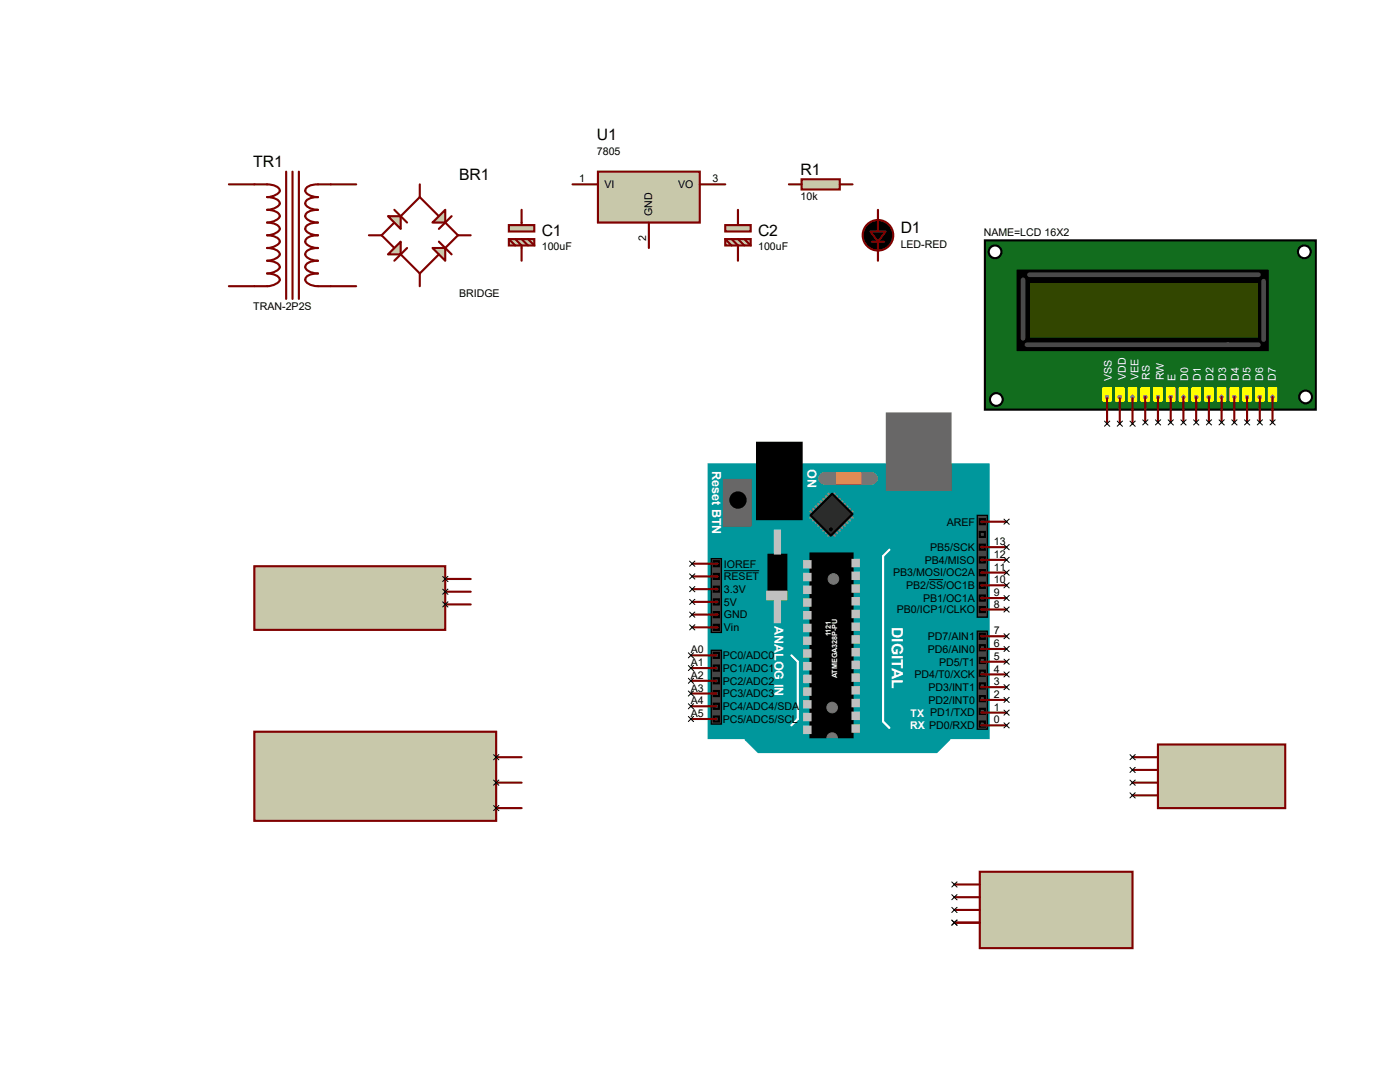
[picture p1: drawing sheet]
<svg xmlns="http://www.w3.org/2000/svg" width="279mm" height="216mm" viewBox="0 0 279 216" stroke-linecap="round" stroke-linejoin="round" font-family="sans-serif">
<path d="M141.4 92.7h55.9v54.6h-55.9z" fill="#00979c" stroke="#00979c" stroke-width=".42"/>
<path d="M165.1 119.6v2M164 120.6h2.1M164.5 120.1h1.1v1h-1.1z" fill="none" stroke="#000040" stroke-width=".21"/>
<g fill="#686767" stroke="#686767" stroke-width=".42">
<path d="M177 82.5h12.7v15.2h-12.7z"/>
<path d="M144.5 95.7h5.3v9.2h-5.3z"/>
</g>
<g fill="#000" stroke="#000" stroke-width=".42">
<path d="M151.1 88.3h8.9v15.3h-8.9zM153.4 110.7h3.5v8.9h-3.5zM161.8 110.4h8.3v36.9h-8.3z"/>
<circle cx="147.3" cy="99.8" r="1.52"/>
</g>
<path d="M177.5 109.7l-1.3 1.3v33l1.3 1.2M157.9 130.8l1.3 1.2v11.5l-1.3 1.2" fill="none" stroke="#fff" stroke-width=".42"/>
<g fill="#c0c0c0" stroke="#c0c0c0" stroke-width=".42">
<path d="M170.1 111.7h1.3v1.3h-1.3z"/>
<path d="M170.1 114.3h1.3v1.2h-1.3z"/>
<path d="M170.1 116.8h1.3v1.3h-1.3z"/>
<path d="M170.1 119.3h1.3v1.3h-1.3z"/>
<path d="M170.1 121.9h1.3v1.2h-1.3z"/>
<path d="M170.1 124.4h1.3v1.3h-1.3z"/>
<path d="M170.1 127h1.3v1.2h-1.3z"/>
<path d="M170.1 129.5h1.3v1.3h-1.3z"/>
<path d="M170.1 132h1.3v1.3h-1.3z"/>
<path d="M170.1 134.6h1.3v1.2h-1.3z"/>
<path d="M170.1 137.1h1.3v1.3h-1.3z"/>
<path d="M170.1 139.7h1.3v1.2h-1.3z"/>
<path d="M170.1 142.2h1.3v1.3h-1.3z"/>
<path d="M170.1 144.7h1.3v1.3h-1.3z"/>
<path d="M160.5 112h1.3v1.2h-1.3z"/>
<path d="M160.5 114.5h1.3v1.3h-1.3z"/>
<path d="M160.5 117.1h1.3v1.2h-1.3z"/>
<path d="M160.5 119.6h1.3v1.3h-1.3z"/>
<path d="M160.5 122.1h1.3v1.3h-1.3z"/>
<path d="M160.5 124.7h1.3v1.2h-1.3z"/>
<path d="M160.5 127.2h1.3v1.3h-1.3z"/>
<path d="M160.5 129.8h1.3v1.2h-1.3z"/>
<path d="M160.5 132.3h1.3v1.3h-1.3z"/>
<path d="M160.5 134.8h1.3v1.3h-1.3z"/>
<path d="M160.5 137.4h1.3v1.2h-1.3z"/>
<path d="M160.5 139.9h1.3v1.3h-1.3z"/>
<path d="M160.5 142.5h1.3v1.2h-1.3z"/>
<path d="M160.5 145h1.3v1.3h-1.3z"/>
<path d="M153.1 118.1h3.8v1.5h-3.8z"/>
<path d="M154.6 105.9h1.1v4.5h-1.1z"/>
<path d="M154.6 119.6h1.1v4.6h-1.1z"/>
</g>
<path d="M164.5 95.5h9.4" fill="none" stroke="#757575" stroke-width="2.5"/>
<path d="M167.1 94.4h4.6v2.1h-4.6z" fill="#ff8000" stroke="#ff8000" stroke-width=".42"/>
<g fill="none" stroke="#808080" stroke-width=".47">
<path d="M164.3 99.5l.5 .5M164.8 99l.5 .5M165.3 98.5l.5 .5M166.6 98.5l-.5 .5M167.1 99l-.5 .5M167.6 99.5l-.5 .5M161.8 102.1l.5 .5M162.3 101.6l.5 .5M162.3 102.8l-.5 .5M162.8 101l.5 .6M162.8 103.3l-.5 .5M163.3 100.5l.5 .5"/>
<path d="M163.3 103.8l-.5 .6M163.8 100l.5 .5M163.8 104.4l-.5 .5M164.3 104.9l-.5 .5M164.8 105.4l-.5 .5M165.3 105.9l-.5 .5M165.8 106.4l-.5 .5M166.1 106.4l.5 .5M166.6 105.9l.5 .5M167.1 105.4l.5 .5M167.6 104.9l.5 .5M168.1 104.4l.5 .5"/>
<path d="M168.1 100l-.5 .5M168.6 103.8l.5 .6M168.6 100.5l-.5 .5M169.1 103.3l.5 .5M169.1 101l-.5 .6M169.6 102.8l.5 .5M169.6 101.6l-.5 .5M170.1 102.1l-.5 .5"/>
</g>
<path d="M166.1 98.5l4 4.1-4.3 4.3-4-4.1z" fill="#2c2c2c" stroke="#000" stroke-width=".42"/>
<circle cx="165.8" cy="105.6" r=".3" fill="#000" stroke="#000" stroke-width=".2"/>
<path d="M195 102.8h2.1v20.3h-2.1z" fill="#464646" stroke="#000" stroke-width=".25"/>
<circle cx="166.1" cy="141.2" r="1.06" fill="#757575" stroke="#757575" stroke-width=".2"/>
<g fill="#464646" stroke="#000" stroke-width=".42">
<path d="M195.5 103.6h1.1v1h-1.1z"/>
<path d="M195.5 108.7h1.1v1h-1.1z"/>
<path d="M195.5 111.2h1.1v1h-1.1z"/>
<path d="M195.5 113.7h1.1v1.1h-1.1z"/>
<path d="M195.5 116.3h1.1v1h-1.1z"/>
<path d="M195.5 118.8h1.1v1h-1.1z"/>
<path d="M195.5 106.1h1.1v1h-1.1z"/>
<path d="M195.5 121.1h1.1v1h-1.1z"/>
</g>
<g fill="#757575" stroke="#757575" stroke-width=".2">
<circle cx="166.3" cy="115.5" r="1.06"/>
<circle cx="166.1" cy="147.3" r="1.06"/>
</g>
<path d="M148.8 147.5h40.6l-2.5 2.6h-35.6z" fill="#00979c" stroke="#00979c" stroke-width=".42"/>
<g fill="#464646" stroke="#000" stroke-width=".25">
<path d="M141.9 111.5h2.1v14.7h-2.1z"/>
<path d="M195 125.9h2.1v19.6h-2.1z"/>
<path d="M141.9 129.8h2.1v14.7h-2.1z"/>
</g>
<g fill="#464646" stroke="#000" stroke-width=".42">
<path d="M142.5 114.5h1v1h-1z"/>
<path d="M142.5 119.6h1v1h-1z"/>
<path d="M142.5 124.7h1v1h-1z"/>
<path d="M142.5 122.1h1v1h-1z"/>
<path d="M142.5 117.1h1v1h-1z"/>
<path d="M142.5 112h1v1h-1z"/>
<path d="M195.5 126.4h1.1v1.1h-1.1z"/>
<path d="M195.5 128.7h1.1v1.1h-1.1z"/>
<path d="M195.5 131.3h1.1v1h-1.1z"/>
<path d="M195.5 133.8h1.1v1h-1.1z"/>
<path d="M195.5 136.4h1.1v1h-1.1z"/>
<path d="M195.5 138.9h1.1v1h-1.1z"/>
<path d="M195.5 141.4h1.1v1.1h-1.1z"/>
<path d="M195.5 144h1.1v1h-1.1z"/>
<path d="M142.5 130.3h1v1h-1z"/>
<path d="M142.5 132.8h1v1h-1z"/>
<path d="M142.5 135.3h1v1.1h-1z"/>
<path d="M142.5 137.9h1v1h-1z"/>
<path d="M142.5 140.4h1v1h-1z"/>
<path d="M142.5 143h1v1h-1z"/>
</g>
<g fill="none" stroke="#800000" stroke-width=".42">
<path d="M138.1 115h5.1M138.1 112.5h5.1M138.1 117.6h5.1M195.8 119.3h5.1M195.8 116.8h5.1M195.8 114.3h5.1M195.8 111.7h5.1M195.8 109.2h5.1M195.8 104.1h5.1M137.9 138.4h5.1M137.9 135.8h5.1M137.9 133.3h5.1"/>
<path d="M137.9 130.8h5.1M138.1 120.1h5.1M138.1 122.6h5.1M138.1 125.2h5.1M195.8 139.7h5.1M195.8 137.1h5.1M195.8 134.6h5.1M195.8 132h5.1M195.8 129.5h5.1M195.8 127h5.1M195.8 121.6h5.1M137.9 143.5h5.1"/>
<path d="M137.9 140.9h5.1M195.8 144.7h5.1M195.8 142.2h5.1"/>
</g>
<g fill="none" stroke="#000" stroke-width=".2">
<path d="M137.6 114.5l1.1 1M137.6 119.6l1.1 1M137.6 112l1.1 1M137.6 117.1l1.1 1M138.7 114.5l-1.1 1M138.7 119.6l-1.1 1M138.7 112l-1.1 1M138.7 117.1l-1.1 1M144.5 113.9h7M185.4 115.7h2.8M200.4 118.8l1 1M200.4 116.3l1 1"/>
<path d="M200.4 113.7l1 1.1M200.4 111.2l1 1M200.4 108.7l1 1M200.4 103.6l1 1M201.4 118.8l-1 1M201.4 116.3l-1 1M201.4 113.7l-1 1.1M201.4 111.2l-1 1M201.4 108.7l-1 1M201.4 103.6l-1 1M137.4 137.9l1 1M137.4 135.3l1 1.1"/>
<path d="M137.4 132.8l1 1M137.4 130.3l1 1M137.6 122.1l1.1 1M137.6 124.7l1.1 1M138.4 137.9l-1 1M138.4 135.3l-1 1.1M138.4 132.8l-1 1M138.4 130.3l-1 1M138.7 122.1l-1.1 1M138.7 124.7l-1.1 1M200.4 139.1l1 1.1M200.4 136.6l1 1"/>
<path d="M200.4 134.1l1 1M200.4 131.5l1 1M200.4 129l1 1M200.4 126.4l1 1.1M200.4 121.1l1 1M201.4 139.1l-1 1.1M201.4 136.6l-1 1M201.4 134.1l-1 1M201.4 131.5l-1 1M201.4 129l-1 1M201.4 126.4l-1 1.1M201.4 121.1l-1 1"/>
<path d="M137.4 143l1 1M137.4 140.4l1 1M138.4 143l-1 1M138.4 140.4l-1 1M200.4 144.2l1 1M200.4 141.7l1 1M201.4 144.2l-1 1M201.4 141.7l-1 1"/>
</g>
<g fill="#c8c8aa" stroke="#800000" stroke-width=".42">
<path d="M195.5 173.9h30.5v15.3h-30.5z"/>
<path d="M231.1 148.5h25.4v12.7h-25.4z"/>
<path d="M50.8 146h48.2v17.8h-48.2z"/>
<path d="M50.8 113h38.1v12.7h-38.1z"/>
</g>
<path d="M196.6 48h66v33.7h-66z" fill="#126d1e" stroke="#000" stroke-width=".42"/>
<path d="M220.2 77.4h1.5v2.6h-1.5z" fill="#ff0" stroke="#ff0" stroke-width=".42"/>
<circle cx="220.9" cy="79.2" r=".25" fill="#494949" stroke="#808080" stroke-width=".42"/>
<path d="M222.7 77.4h1.5v2.6h-1.5z" fill="#ff0" stroke="#ff0" stroke-width=".42"/>
<circle cx="223.5" cy="79.2" r=".25" fill="#494949" stroke="#808080" stroke-width=".42"/>
<path d="M225.3 77.4h1.5v2.6h-1.5z" fill="#ff0" stroke="#ff0" stroke-width=".42"/>
<circle cx="226" cy="79.2" r=".25" fill="#494949" stroke="#808080" stroke-width=".42"/>
<path d="M227.8 77.4h1.5v2.6h-1.5z" fill="#ff0" stroke="#ff0" stroke-width=".42"/>
<circle cx="228.6" cy="79.2" r=".25" fill="#494949" stroke="#808080" stroke-width=".42"/>
<path d="M230.3 77.4h1.6v2.6h-1.6z" fill="#ff0" stroke="#ff0" stroke-width=".42"/>
<circle cx="231.1" cy="79.2" r=".25" fill="#494949" stroke="#808080" stroke-width=".42"/>
<path d="M232.9 77.4h1.5v2.6h-1.5z" fill="#ff0" stroke="#ff0" stroke-width=".42"/>
<circle cx="233.6" cy="79.2" r=".25" fill="#494949" stroke="#808080" stroke-width=".42"/>
<path d="M235.4 77.4h1.5v2.6h-1.5z" fill="#ff0" stroke="#ff0" stroke-width=".42"/>
<circle cx="236.2" cy="79.2" r=".25" fill="#494949" stroke="#808080" stroke-width=".42"/>
<path d="M238 77.4h1.5v2.6h-1.5z" fill="#ff0" stroke="#ff0" stroke-width=".42"/>
<circle cx="238.7" cy="79.2" r=".25" fill="#494949" stroke="#808080" stroke-width=".42"/>
<path d="M240.5 77.4h1.5v2.6h-1.5z" fill="#ff0" stroke="#ff0" stroke-width=".42"/>
<circle cx="241.3" cy="79.2" r=".25" fill="#494949" stroke="#808080" stroke-width=".42"/>
<path d="M243 77.4h1.6v2.6h-1.6z" fill="#ff0" stroke="#ff0" stroke-width=".42"/>
<circle cx="243.8" cy="79.2" r=".25" fill="#494949" stroke="#808080" stroke-width=".42"/>
<path d="M245.6 77.4h1.5v2.6h-1.5z" fill="#ff0" stroke="#ff0" stroke-width=".42"/>
<circle cx="246.3" cy="79.2" r=".25" fill="#494949" stroke="#808080" stroke-width=".42"/>
<path d="M248.1 77.4h1.5v2.6h-1.5z" fill="#ff0" stroke="#ff0" stroke-width=".42"/>
<circle cx="248.9" cy="79.2" r=".25" fill="#494949" stroke="#808080" stroke-width=".42"/>
<path d="M250.7 77.4h1.5v2.6h-1.5z" fill="#ff0" stroke="#ff0" stroke-width=".42"/>
<circle cx="251.4" cy="79.2" r=".25" fill="#494949" stroke="#808080" stroke-width=".42"/>
<path d="M253.2 77.4h1.5v2.6h-1.5z" fill="#ff0" stroke="#ff0" stroke-width=".42"/>
<circle cx="254" cy="79.2" r=".25" fill="#494949" stroke="#808080" stroke-width=".42"/>
<g fill="#fff" stroke="#000" stroke-width=".42">
<circle cx="198.6" cy="50.2" r="1.27"/>
<circle cx="260.3" cy="50.2" r="1.27"/>
<circle cx="260.6" cy="79.2" r="1.27"/>
<circle cx="198.8" cy="79.7" r="1.27"/>
</g>
<g fill="#000" stroke="#000" stroke-width=".42">
<circle cx="231.1" cy="63.5" r="3.8"/>
<circle cx="247.6" cy="63.5" r="3.8"/>
</g>
<g fill="none" stroke="#000" stroke-width=".42">
<path d="M228.6 54.6v6.3M245.1 54.6v6.3M204.4 64.7h24.2M208.2 63.5h19.1M210.8 62.2h16.5M210.8 66h17.8M229.8 66l-2.5 2.5M231.1 67.3v2.5M232.4 67.3v2.5M233.6 66v3.8M234.9 66h10.2M236.2 64.7h8.9"/>
<path d="M237.4 63.5h6.4M240 62.2h5.1M247.6 67.3v2.5M248.9 67.3v2.5M250.1 66v3.8"/>
</g>
<g fill="#494949" stroke="#808080" stroke-width=".42">
<circle cx="234.9" cy="66" r=".25"/>
<circle cx="236.2" cy="64.7" r=".25"/>
<circle cx="238.7" cy="63.5" r=".25"/>
<circle cx="240" cy="62.2" r=".25"/>
<circle cx="245.1" cy="54.6" r=".25"/>
<circle cx="210.8" cy="62.2" r=".25"/>
<circle cx="208.2" cy="63.5" r=".25"/>
<circle cx="204.4" cy="64.7" r=".25"/>
<circle cx="210.8" cy="66" r=".25"/>
<circle cx="227.3" cy="68.5" r=".25"/>
</g>
<path d="M204.2 55.1h47.7v13.7h-47.7z" fill="#656330" stroke="#000" stroke-width="2.5"/>
<path d="M227.5 62.2h2.1M228 61.7h1.1v1h-1.1zM228.6 61.2v2" fill="none" stroke="#000040" stroke-width=".21"/>
<path d="M205.4 54.8h45.8M252.2 56.1v11.7" fill="none" stroke="#494949" stroke-width=".93"/>
<path d="M205.4 56.3h45.8v11.2h-45.8z" fill="#324600" stroke="#000" stroke-width=".25"/>
<circle cx="245.1" cy="68.8" r=".25" fill="#494949" stroke="#808080" stroke-width=".42"/>
<path d="M204.2 55.8v11.7M204.9 68.8h46.3" fill="none" stroke="#494949" stroke-width=".93"/>
<g fill="none" stroke="#800000" stroke-width=".42">
<path d="M45.7 36.8h7.6a2.31 2.31 0 0 1 2.5 1.3 2.69 2.69 0 0 1-2.5 1.2 2.31 2.31 0 0 1 2.5 1.3 2.69 2.69 0 0 1-2.5 1.3 2.31 2.31 0 0 1 2.5 1.2 2.69 2.69 0 0 1-2.5 1.3 2.31 2.31 0 0 1 2.5 1.3 2.69 2.69 0 0 1-2.5 1.2 2.31 2.31 0 0 1 2.5 1.3 2.69 2.69 0 0 1-2.5 1.3 2.31 2.31 0 0 1 2.5 1.3 2.69 2.69 0 0 1-2.5 1.2 2.31 2.31 0 0 1 2.5 1.3 2.69 2.69 0 0 1-2.5 1.3 2.31 2.31 0 0 1 2.5 1.2 2.69 2.69 0 0 1-2.5 1.3h-7.6M57.1 34.2v25.4M58.4 34.2v25.4M59.6 34.2v25.4M71.1 36.8h-7.6a2.89 2.89 0 0 0-2.5 .9 .9 .9 0 0 0 .6 1.2l1.1 .4h.8a2.89 2.89 0 0 0-2.5 .9 .9 .9 0 0 0 .6 1.2l1.1 .4 .8 .1a2.89 2.89 0 0 0-2.5 .9 .9 .9 0 0 0 .6 1.2l1.1 .3 .8 .1a2.89 2.89 0 0 0-2.5 .9 .9 .9 0 0 0 .6 1.2l1.1 .4h.8a2.89 2.89 0 0 0-2.5 1 .9 .9 0 0 0 .6 1.1l1.1 .4 .8 .1a2.89 2.89 0 0 0-2.5 .9 .9 .9 0 0 0 .6 1.2l1.1 .4h.8a2.89 2.89 0 0 0-2.5 .9 .9 .9 0 0 0 .6 1.2l1.1 .4 .8 .1a2.89 2.89 0 0 0-2.5 .9 .9 .9 0 0 0 .6 1.2l1.1 .3 .8 .1h7.6M220.9 79.5v5M223.5 79.5v5M226 79.5v5M228.6 79.2v5.1M231.1 79.2v5.1M233.6 79.2v5.1M236.2 79.2v5.1"/>
<path d="M238.7 79.2v5.1M241.3 79.2v5.1M243.8 79.2v5.1M246.3 79.2v5.1M248.9 79.2v5.1M251.4 79.2v5.1M254 79.2v5.1"/>
</g>
<g fill="none" stroke="#000" stroke-width=".2">
<path d="M220.4 84l1.1 1M221.5 84l-1.1 1M223 84l1 1M224 84l-1 1M225.5 84l1.1 1M226.6 84l-1.1 1M228 83.8l1.1 1M229.1 83.8l-1.1 1M230.6 83.8l1 1M231.6 83.8l-1 1M233.1 83.8l1.1 1M234.2 83.8l-1.1 1"/>
<path d="M235.7 83.8l1 1M236.7 83.8l-1 1M238.2 83.8l1.1 1M239.3 83.8l-1.1 1M240.7 83.8l1.1 1M241.8 83.8l-1.1 1M243.3 83.8l1 1M244.3 83.8l-1 1M245.8 83.8l1.1 1M246.9 83.8l-1.1 1M248.4 83.8l1 1M249.4 83.8l-1 1"/>
<path d="M250.9 83.8l1.1 1M252 83.8l-1.1 1M253.4 83.8l1.1 1M254.5 83.8l-1.1 1"/>
</g>
<path d="M86.3 49.5h2.6v2.5z" fill="#c8c8aa" stroke="#800000" stroke-width=".42"/>
<path d="M78.7 41.9l2.5 2.5M78.7 44.4l-2.5 2.5 2.5 2.6M80 43.1l3.8-3.8 3.8 3.8M80 50.8l3.8 3.8 3.8-3.8M81.2 49.5l-2.5 2.5M87.6 48.2l2.5 2.6M88.9 44.4l2.5 2.5-2.5 2.6M90.1 43.1l-2.5 2.6" fill="none" stroke="#800000" stroke-width=".42"/>
<g fill="#c8c8aa" stroke="#800000" stroke-width=".42">
<path d="M77.4 43.1h2.6v2.6z"/>
<path d="M86.3 44.4l2.6-2.5v2.5z"/>
<path d="M80 48.2v2.6h-2.6z"/>
</g>
<path d="M83.8 36.8v2.5M73.6 46.9h2.6M83.8 54.6v2.5M91.4 46.9h2.5" fill="none" stroke="#800000" stroke-width=".42"/>
<g fill="#c8c8aa" stroke="#800000" stroke-width=".42">
<path d="M101.6 44.9h5v1.3h-5z"/>
<path d="M101.6 47.7h5v1.3h-5z"/>
</g>
<path d="M101.6 47.7l1.2 1.3M102.8 47.7l1.3 1.3v3M104.1 41.9v3M104.1 47.7l1.3 1.3M105.4 47.7l1.2 1.3" fill="none" stroke="#800000" stroke-width=".42"/>
<g fill="#c8c8aa" stroke="#800000" stroke-width=".42">
<path d="M144.7 44.9h5.1v1.3h-5.1z"/>
<path d="M144.7 47.7h5.1v1.3h-5.1z"/>
</g>
<path d="M144.7 47.7l1.3 1.3M146 47.7l1.3 1.3v3M147.3 41.9v3M147.3 47.7l1.2 1.3M148.5 47.7l1.3 1.3" fill="none" stroke="#800000" stroke-width=".42"/>
<path d="M119.3 34.2h20.4v10.2h-20.4z" fill="#c8c8aa" stroke="#800000" stroke-width=".42"/>
<path d="M114.3 36.8h5M139.7 36.8h5M129.5 44.4v5.1" fill="none" stroke="#800000" stroke-width=".42"/>
<path d="M160 35.8h7.6v2h-7.6z" fill="#c8c8aa" stroke="#800000" stroke-width=".42"/>
<g fill="none" stroke="#800000" stroke-width=".42">
<path d="M157.4 36.8h2.6M167.6 36.8h2.5M175.2 41.9v4.3M175.2 48.2v3.8M88.9 115.5h5M88.9 118.1h5M88.9 120.6h5M99 151.1h5.1M99 156.2h5.1M226 151.1h5.1M226 153.6h5.1M226 156.2h5.1"/>
<path d="M226 158.7h5.1M99 161.2h5.1M190.5 176.5h5M190.5 179h5M190.5 181.6h5M190.5 184.1h5"/>
</g>
<circle cx="175.2" cy="46.9" r="3" fill="#000" stroke="#800000" stroke-width=".42"/>
<path d="M173.9 48.2h2.6" fill="none" stroke="#800000" stroke-width=".38"/>
<path d="M173.7 46.2h3l-1.5 2z" fill="#000" stroke="#800000" stroke-width=".38"/>
<g fill="none" stroke="#000" stroke-width=".2">
<path d="M88.3 115l1.1 1M88.3 117.6l1.1 1M89.4 115l-1.1 1M89.4 117.6l-1.1 1M88.3 120.1l1.1 1M89.4 120.1l-1.1 1M98.5 150.6l1.1 1M98.5 155.7l1.1 1M99.6 150.6l-1.1 1M99.6 155.7l-1.1 1M225.5 150.6l1.1 1M225.5 153.1l1.1 1"/>
<path d="M225.5 155.7l1.1 1M225.5 158.2l1.1 1M226.6 150.6l-1.1 1M226.6 153.1l-1.1 1M226.6 155.7l-1.1 1M226.6 158.2l-1.1 1M98.5 160.7l1.1 1.1M99.6 160.7l-1.1 1.1M189.9 176l1.1 1M189.9 178.5l1.1 1M191 176l-1.1 1M191 178.5l-1.1 1"/>
<path d="M189.9 181.1l1.1 1M189.9 183.6l1.1 1M191 181.1l-1.1 1M191 183.6l-1.1 1"/>
</g>
<g font-size="3.1">
<text x="119.1" y="28">U1</text>
<text x="50.5" y="33.4">TR1</text>
<text x="91.6" y="35.9">BR1</text>
<text x="159.8" y="34.9">R1</text>
<text x="108.1" y="47">C1</text>
<text x="151.3" y="47">C2</text>
<text x="179.7" y="46.5">D1</text>
</g>
<text font-size="3.1" fill="#fff" x="178" y="125.1" transform="rotate(90 178 125.1)">DIGITAL</text>
<g font-size="2.5" fill="#fff">
<text x="142.1" y="93.9" transform="rotate(90 142.1 93.9)">Reset BTN</text>
<text x="161.2" y="93.6" transform="rotate(90 161.2 93.6)">ON</text>
<text x="154.6" y="125" transform="rotate(90 154.6 125)">ANALOG IN</text>
</g>
<g font-size="2.1">
<text x="119.1" y="30.9">7805</text>
<text x="115.6" y="36.4">1</text>
<text x="120.6" y="37.5">VI</text>
<text x="135.3" y="37.5">VO</text>
<text x="142.2" y="36.4">3</text>
<text x="159.8" y="40">10k</text>
<text x="130.2" y="43.1" transform="rotate(-90 130.2 43.1)">GND</text>
<text x="196.3" y="47.2">NAME=LCD 16X2</text>
<text x="108.1" y="50">100uF</text>
<text x="129" y="48.1" transform="rotate(-90 129 48.1)">2</text>
<text x="151.3" y="50">100uF</text>
<text x="179.7" y="49.4">LED-RED</text>
<text x="91.6" y="59.3">BRIDGE</text>
<text x="50.5" y="61.8">TRAN-2P2S</text>
<text x="188.9" y="104.9">AREF</text>
<text x="144.5" y="113.2">IOREF</text>
<text x="184.6" y="112.5">PB4/MISO</text>
<text x="185.6" y="109.9">PB5/SCK</text>
<text x="198.3" y="113.9">11</text>
<text x="198.3" y="111.3">12</text>
<text x="198.3" y="108.8">13</text>
<text x="144.5" y="115.8">RESET</text>
<text x="144.5" y="118.3">3.3V</text>
<text x="178.3" y="115">PB3/MOSI/OC2A</text>
<text x="180.8" y="117.6">PB2/SS/OC1B</text>
<text x="198.3" y="119">9</text>
<text x="198.3" y="116.4">10</text>
<text x="144.5" y="120.9">5V</text>
<text x="144.5" y="123.4">GND</text>
<text x="144.5" y="125.9">Vin</text>
<text x="179" y="122.4">PB0/ICP1/CLKO</text>
<text x="184.2" y="120.1">PB1/OC1A</text>
<text x="198.3" y="121.2">8</text>
<text x="137.8" y="130.4">A0</text>
<text x="144.2" y="131.5">PC0/ADC0</text>
<text x="185.2" y="130.3">PD6/AIN0</text>
<text x="185.2" y="127.7">PD7/AIN1</text>
<text x="198.3" y="131.7">5</text>
<text x="198.3" y="129.1">6</text>
<text x="198.3" y="126.6">7</text>
<text x="137.8" y="135.5">A2</text>
<text x="137.8" y="132.9">A1</text>
<text x="144.2" y="136.6">PC2/ADC2</text>
<text x="144.2" y="134.1">PC1/ADC1</text>
<text x="182.5" y="135.3">PD4/T0/XCK</text>
<text x="185.3" y="137.9">PD3/INT1</text>
<text x="187.4" y="132.8">PD5/T1</text>
<text x="198.3" y="136.7">3</text>
<text x="198.3" y="134.2">4</text>
<text x="137.8" y="143.1">A5</text>
<text x="137.8" y="140.5">A4</text>
<text x="137.8" y="138">A3</text>
<text x="144.2" y="141.7">PC4/ADC4/SDA</text>
<text x="144.2" y="139.1">PC3/ADC3</text>
<text x="185.3" y="140.4">PD2/INT0</text>
<text x="198.3" y="141.8">1</text>
<text x="198.3" y="139.3">2</text>
<text x="144.2" y="144.2">PC5/ADC5/SCL</text>
<text x="198.3" y="144.4">0</text>
</g>
<g font-size="2.1" fill="#fff">
<text x="221.9" y="76" transform="rotate(-90 221.9 76)">VSS</text>
<text x="224.7" y="75.8" transform="rotate(-90 224.7 75.8)">VDD</text>
<text x="227.2" y="75.7" transform="rotate(-90 227.2 75.7)">VEE</text>
<text x="229.5" y="75.8" transform="rotate(-90 229.5 75.8)">RS</text>
<text x="232.3" y="75.9" transform="rotate(-90 232.3 75.9)">RW</text>
<text x="234.6" y="76.1" transform="rotate(-90 234.6 76.1)">E</text>
<text x="237.1" y="76" transform="rotate(-90 237.1 76)">D0</text>
<text x="239.6" y="76" transform="rotate(-90 239.6 76)">D1</text>
<text x="242.2" y="76" transform="rotate(-90 242.2 76)">D2</text>
<text x="244.7" y="76" transform="rotate(-90 244.7 76)">D3</text>
<text x="247.3" y="76" transform="rotate(-90 247.3 76)">D4</text>
<text x="249.6" y="76" transform="rotate(-90 249.6 76)">D5</text>
<text x="252.1" y="76" transform="rotate(-90 252.1 76)">D6</text>
<text x="254.6" y="76" transform="rotate(-90 254.6 76)">D7</text>
<text x="181.7" y="143">TX PD1/TXD</text>
<text x="181.7" y="145.5">RX PD0/RXD</text>
</g>
<g font-size="1.4" fill="#fff">
<text x="165.8" y="127" transform="rotate(-90 165.8 127)">1121</text>
<text x="167.1" y="135.3" transform="rotate(-90 167.1 135.3)">ATMEGA328P-PU</text>
</g>
</svg>
